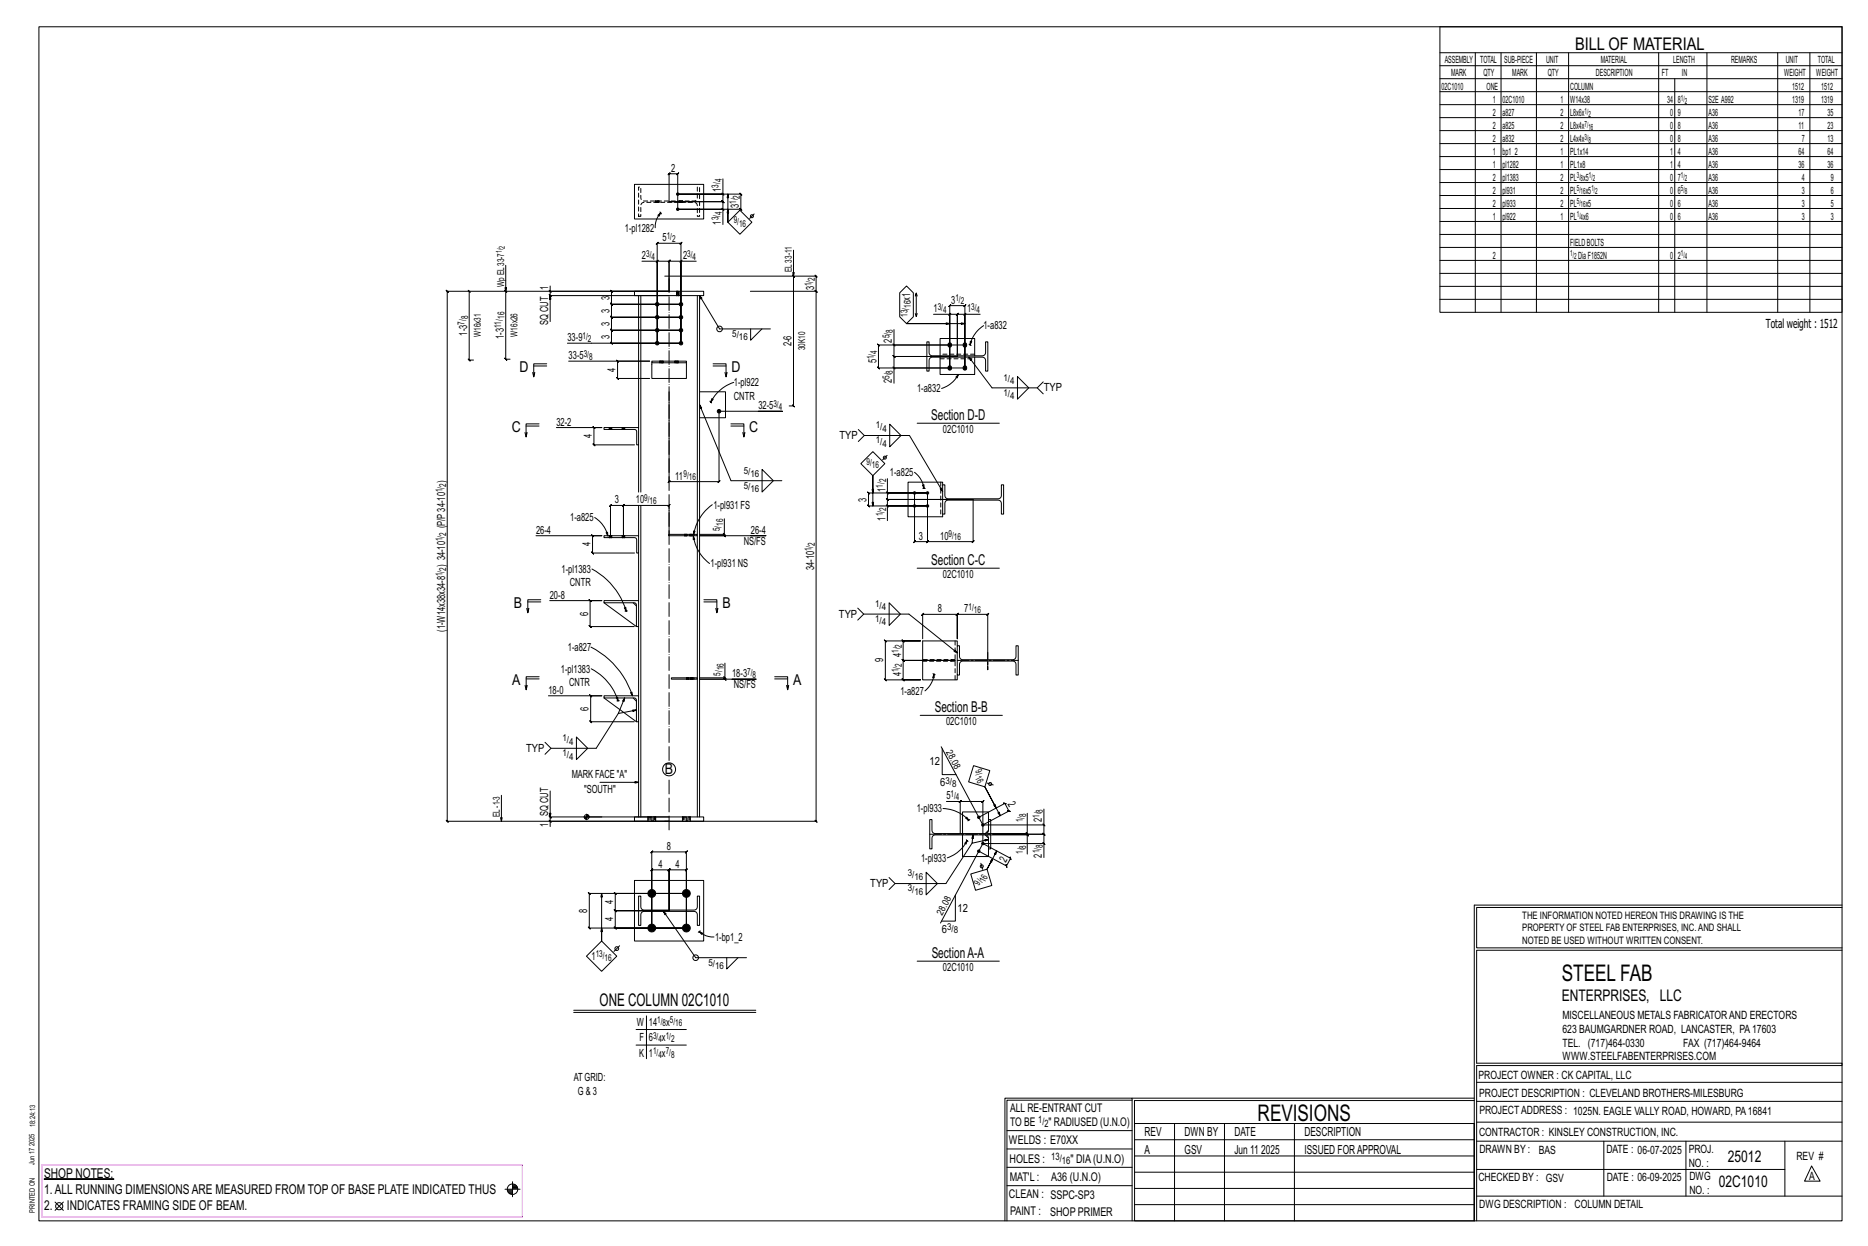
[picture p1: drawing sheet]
<svg xmlns="http://www.w3.org/2000/svg" width="914mm" height="610mm" viewBox="0 0 914 610" stroke-linecap="round" stroke-linejoin="round" font-family="sans-serif">
<g fill="#000" stroke="#000" stroke-width=".49">
<path d="M22 577h34z"/>
<circle cx="332" cy="95" r=".6"/>
<circle cx="332" cy="102" r=".6"/>
<circle cx="322" cy="155" r=".9"/>
<circle cx="322" cy="149" r=".9"/>
<circle cx="333" cy="149" r=".9"/>
<circle cx="333" cy="155" r=".9"/>
<circle cx="322" cy="162" r=".9"/>
<circle cx="322" cy="168" r=".9"/>
<circle cx="333" cy="168" r=".9"/>
<circle cx="333" cy="162" r=".9"/>
<circle cx="465" cy="169" r="1"/>
<circle cx="472" cy="169" r="1"/>
<circle cx="465" cy="180" r="1"/>
<circle cx="472" cy="180" r="1"/>
<circle cx="352" cy="201" r=".9"/>
<circle cx="448" cy="241" r=".6"/>
<circle cx="448" cy="248" r=".6"/>
<circle cx="454" cy="248" r=".6"/>
<circle cx="454" cy="241" r=".6"/>
<circle cx="479" cy="400" r=".6"/>
<circle cx="479" cy="416" r=".6"/>
<circle cx="481" cy="404" r=".6"/>
<circle cx="481" cy="413" r=".6"/>
<circle cx="319" cy="437" r="1.9"/>
<circle cx="336" cy="437" r="1.9"/>
<circle cx="319" cy="454" r="1.9"/>
<circle cx="336" cy="454" r="1.9"/>
</g>
<g fill="none" stroke="#000" stroke-width=".49">
<path d="M19 13h883v584h-883zM705 13h197v140h-197zM705 26h197M705 32h197M705 39h197M722 26v127M735 26v127M752 26v127M768 26v127M812 26v127M820 39v114M836 26v127"/>
<path d="M870 26v127M886 26v127M705 45h197M705 51h197M705 58h197M705 64h197M705 70h197M705 77h197M311 90h33v17h-33zM321 98h.1M321 99h.1M323 98h.1"/>
<path d="M323 99h.1M328 99v-14l-1 1 1-1h4l-1 1 1-1v17M328 99h26l-1-1 1 1v3M332 98h.1M332 99h.1M334 98h.1M334 99h.1M353 94l1 1zM354 88v7h-22h31l-1-1 1 1v7h-1l1 1v-1h-31h22v8M354 95v4l-1-1 1 1h-26M356 95v14v-7M705 83h197"/>
<path d="M705 89h197M705 96h197M322 105l1-1v2zM323 104h.1M323 104l-2 4v3M323 104l1 1M353 102l1 1zM362 103l6 6-6 6-6-6zM369 105l-2 2M705 102h197M705 108h197M705 115h197"/>
<path d="M248 130v46l-1-1 1 1h2M269 140v3h59M314 128h8v40v-49l-1 1 1-1h11v1l1-1h-1v49v-40h8M321 128l1-1zM322 128h6h-1l1-1v1v15M325 135h74l1 1-1-1v8M333 128l1-1zM333 128h-5v-1l-1 1h1v15M388 135l1 1zM388 122v77v-1l1 1h-3M705 121h197M705 127h197"/>
<path d="M705 134h197M229 142l1 1zM230 143v33h-1l1 1v-1h2M247 142l1 1zM269 142l1 1zM269 143v2v-1l1 1h-1h59M269 145v12M311 143h33v2h-33zM313 145v64M314 145v96M328 143h-109l-1-1 1 1v259l-1-1 1 1h109h-59v2M328 143h-29v-1l1 1h-1v6v-1l1 1h-1h34h-34v-1l1 1h-1v6l1 1-1-1h34h-34l1 1-1-1v7v-1l1 1h-1h34h-34v-1l1 1h-1v6v-1l1 1h-1h34h-55"/>
<path d="M331 142v1M331 145h.1M332 142v1M332 145h.1M341 145v116M367 143h32v-1l1 1h-1v259v-1l1 1h-1h-74M399 142l1 1zM440 143l4-3 3 3v12l-3 3-4-3zM448 153l1 2v-2M448 145l1-2v12M449 143v2M457 154h8v26v-30h-1l1-1v1h7l1-1-1 1v30v-26h8"/>
<path d="M465 154h4h-1l1-1v1v20M465 158h-21h28M465 153l-1 1zM472 154l1-1-1 1zM472 154h-3v-1l-1 1h1v20M481 159a15 15 0 0 0-6 10M705 140h197M705 146h197M261 179h7M268 178h-7v6l1-2M278 177h40h-16v-1l1 1h-1v8l1 1-1-1h16M319 177h17h-17z"/>
<path d="M319 177v8h17v-8M349 178h6v6l1-2M349 179h6M367 161v5l6-5M377 161h-25l-10-16 2 1h-1l-1-1v255M437 168l1 1zM437 180l1 1zM438 161v8h34M438 169v5h-1l1 1v-1h31M454 167h1v6l1 1h25l1-1v-6h2v15h-2v-6l-1-1h-25l-1 1v6h-1zM460 174v-8h17v8M460 175v8h17v-8"/>
<path d="M465 169h-35v-1l1 1h-1v11l1 1-1-1h35M469 174h-31h-1l1 1v-1v6M474 175l12 15h22l3-3M474 168l1 1M475 169h.1M475 167h1l-1 2zM261 182v2M328 192v44h-1l1-1v1h24h-1l1-1v1v-35h31h-12M342 192h13v12h-13M342 198l16 37h25M348 196v1M348 197h.1"/>
<path d="M348 195h1l-1 2zM355 182v2M359 187a19 19 0 0 0-11 10M469 183v2h-1zM469 183a14 14 0 0 1-8 7M472 180h-34v7M498 184l6 6-6 5zM508 190l3 3M257 212l1 2M258 208h6M264 207h-6v7v-2M272 209h23h-4h-1l1 1v-1v9l-1-1 1 1h20"/>
<path d="M296 209h17v9h-1v-7l-1-1h-15zM298 209h.1M298 210h.1M299 209h.1M299 210h.1M305 209h.1M305 210h.1M306 209h.1M306 210h.1M313 218v23M358 207h6v7l1-2M358 208h6"/>
<path d="M364 212v2M420 210l3 3h22l16 27M423 213l-3 3M436 208l5 5-5 6zM449 207h40M373 230l6 5-6 6zM427 221l6 6-6 6-6-6zM434 223l-2 2M434 234v7h20h-29l1 1-1-1v7v-1l1 1h-1h29h-20v7M448 231a12 12 0 0 1 4 8M452 237v2zM452 239h.1"/>
<path d="M452 239h1M461 237h2v6l1 1h25l1-2v-5h1v15h-1v-6l-1-1h-26v1v6h-2zM461 237v-1h-17v17h17v-1M291 253a14 14 0 0 1 7 9M313 247v15M314 247v153M339 260h1v2zM349 247a23 23 0 0 0-9 15M355 254v7h-13M427 241v-8v15M434 241l1 1zM434 247l1 1z"/>
<path d="M434 241v3l1 1-1-1h42M448 241v24h-1l1-1v1h6l1-1-1 1v-24v24l1-1-1 1h22l1-1-1 1v-21M476 244h-42l1 1-1-1v4M262 262h33h-5l1 1-1-1v9v-1l1 1h-1h21M290 278a35 35 0 0 1 17 21M296 262h17v9h-1v-7l-1-1h-15zM297 261v-1l1 2zM298 262h.1M298 263h.1M299 262v-15l-1 1 1-1h6v1l1-1h-1v15v-15v1l1-1h-1h23l-1 1 1-1v15M299 262h.1M299 263h.1"/>
<path d="M305 262h.1M305 263h.1M306 262h.1M306 263h.1M313 271v23M327 261h14v1h-14zM335 261h.1M335 262h.1M336 261h.1M336 262h.1M338 261h.1M338 262h.1"/>
<path d="M339 261h.1M339 262h.1M339 262l1 2h-1zM339 262a20 20 0 0 0 8 14M341 262v70M354 261l1 1zM355 261v1h-1l1 1v-1h-13h33h-7M449 278h40M258 298v2M258 294h7M265 293h-7v7l1-2M269 294h26h-6l-1-1 1 1v13l-1-1 1 1h21"/>
<path d="M296 294h17v13h-1l-1-12h-15zM296 295l16 12M306 297l1 2zM306 299h1M307 299h.1M310 295l2 1M345 293h6v7v-2M345 294h6M350 298l1 2M420 298l3 2h22l24 19M435 295l6 5-6 6zM289 317a41 41 0 0 1 21 23"/>
<path d="M313 307v33M423 300l-3 3M433 313v1h18h-9v-1l1 1h-1v9l1 1-1-1h26h-26l1 1-1-1v10v-1l1 1h-1h9h-18h1l-1-1v1v-19h1zM452 313v-12h-1l1-1v1h17h-1l1-1v1v12v-12h-1l1-1v1h15h-1l1-1v1v21M469 316h1v6l1 1h25l1-2v-5h1v14h-1v-6l-1-1-25 1-1 1v5h-1zM469 316v-2h-17v19h17v-3M257 335l1 2M258 332h6M264 331h-6v6v-2M289 327a27 27 0 0 1 14 16M309 339l1 1zM329 332h12h-12z"/>
<path d="M336 332h.1M337 332h.1M338 332h.1M339 332h.1M341 332v68M354 331l1 1zM355 324v8h-13M355 332h-1l1 1v-1h-13h28h-12M379 331h7v6v-2M379 332h7M385 335l1 2M457 330h.1"/>
<path d="M457 330v2zM457 330a12 12 0 0 1-4 8M457 330h1M268 340h27h-6l1 1-1-1v13l1 1-1-1h21M296 340h17v13h-1l-1-11-15-1zM296 341l16 12M302 341l1 2zM303 343h-1M303 349l-11 17h-22l-3-3M303 343h.1M306 341l-3 8 9-2M310 341l2 2"/>
<path d="M313 353v47M450 350h41M270 366l-3 3M282 361l6 5-6 6zM461 365l20 39M461 366v13h7M477 375l8 2-3 8-8-2zM245 389v13M269 387v13M286 400h9M286 400h1M287 398v3"/>
<path d="M287 399h1M294 383h19M311 400h33v2h-33zM317 400h.1M321 400h.1M328 400h-59v-1l1 1h-1v2M334 400h.1M338 400h.1M462 396a18 18 0 0 1 12 5M463 392h7v16M470 392h11v1l1-1h-1v21M471 392l-1 1z"/>
<path d="M473 400l1 1-1-1zM479 400l13-7h-1h2h-1l2 4h-1h2h-1l-13 7M483 383l3 1M488 395l-6-10 8 14M503 398v10h-20M511 396v8h-30M269 401l1 1zM286 401h1M287 401h.1M317 402h.1M319 417l1-1-1 1h17h-1l1-1v1v37v-28v-1l-1 1h1h-8v-1l-1 1h1v20v-20v-1l-1 1h1h-9l1-1-1 1v28zM321 402h.1"/>
<path d="M334 402h.1M338 402h.1M455 401h1v6l2 1h25l1-2v-5h1v14h-1v-6l-2-1-25 1-1 1v5h-1zM471 408v11h13v-4M473 411h.1M473 411v2h-1zM473 411a17 17 0 0 1-9 9M473 411l1 1M474 401v1M475 401h-1M476 413l-13 19h-25l-3-3M476 408v5l8-2"/>
<path d="M481 413h30v7M481 413l14 7-1-1 1 2v-1l-2 4-1-1 1 1-14-8M481 413l-21 39M482 408l2 2M483 408h20v10M484 401v-4h-13v11M484 406l-2 2M486 408h25l1 1-1-1v5M486 408h17h-1l1 1v-1M488 416l-5 9 3-5M502 408l1 1zM502 407l1 1z"/>
<path d="M503 408h-1l1 1v-1h-17M511 412l1 1zM511 403l1 1zM511 404v4l1 1-1-1h-25M288 437h48h-35l1 1-1-1v9v-1l1 1h-1h27h-27v-1l1 1h-1v8l1 1-1-1h35h-48l1 1-1-1v-17l1 1zM294 437v23v-6M311 431h33v29h-33zM313 438h1v6l1 1h25l1-1v-6h1v15h-1v-6l-1-1h-25l-1 1v6h-1zM438 432l-3 3M453 427l6 5-6 6zM468 438v13h-7M475 428l8-3 3 8-8 3z"/>
<path d="M480 422l1 3M325 446l16 23h24M342 456l2 1h-1zM342 456l3 2h5M342 456h.1M343 455l-1 1M722 443v154M722 443h180M902 444h-179v20h179M287 468l7-8 8 8-8 7zM303 463l-2 2M356 469v5l5-5"/>
<path d="M449 470h40M902 465h-179v55h179v1h-179v76M281 494h89M281 495h89M316 497v21M311 504h25M311 511h25M554 538h-61v59M554 537h168M722 538h-167v13M723 539h179M723 530h179"/>
<path d="M493 553h61M555 550h167v47h-167zM555 558h167M575 550v47M599 550v47M634 550v47M723 549h179M723 558h179M785 558v27M825 558v27M874 558v27M251 578v8"/>
<path d="M251 580h1M493 571h61M493 562h61M555 573h167M555 566h167M723 572h151M887 570l4 8h-8zM27 588l4 4M31 588l-4 4M247 582h8M248 582h3M248 583h3"/>
<path d="M249 583h2M249 584h2M251 581h2M251 580h2M492 597v-60h62v60M493 580h61M555 589h167M555 581h167M723 585h179"/>
<circle cx="368" cy="106" r=".7"/>
<circle cx="352" cy="161" r="1.4"/>
<circle cx="433" cy="224" r=".7"/>
<circle cx="328" cy="376" r="3"/>
<circle cx="287" cy="400" r="1.2"/>
<circle cx="485" cy="384" r=".7"/>
<circle cx="481" cy="424" r=".7"/>
<circle cx="302" cy="464" r=".9"/>
<circle cx="341" cy="469" r="1.4"/>
<circle cx="29" cy="590" r="1.8"/>
<circle cx="251" cy="582" r="2.6"/>
</g>
<path d="M21 570h235v26h-235z" fill="none" stroke="#f0f" stroke-width=".5"/>
<g fill="none" stroke="#000" stroke-width=".49" stroke-dasharray="2 1.4">
<path d="M313 92h1v5l1 1h25l1-1v-5h1v14h-1v-6l-1-1h-25l-1 2v5h-1zM321 98h.1M321 98v1M321 99h.1M321 99v-1M321 98l1 1zM322 99v-1M322 98h.1M322 99l1-1M323 99v-1M323 99h-1M332 98h1"/>
<path d="M332 98v1M333 99h-1M333 99v-1M333 98v1zM333 99l1-1M333 98h1M334 99v-1M334 99h.1M331 142h.1M331 143v2M331 145h.1M331 145v-3"/>
<path d="M332 142v3zM332 145v-3M332 142h.1M332 145v-2M332 145h.1M323 177h.1M323 177h1h-1M324 177h.1M325 177h.1M330 177h.1M330 177h1M331 177h-1"/>
<path d="M331 177h.1M332 177h.1M460 176h17M477 173h-17M298 209v1M298 209h.1M299 209l-1 1M299 209v1zM299 210h.1M299 209v1M299 209h.1M299 210v-1"/>
<path d="M305 209v1M305 209h.1M305 209v1zM305 210h.1M306 209v1M306 209h.1M306 210h.1M306 210v-1M461 236v17M298 262v1M298 262h.1M299 262l-1 1"/>
<path d="M299 262v1zM299 263h.1M299 262v1M299 262h.1M299 263v-1M305 262v1M305 262h.1M305 262v1zM305 263h.1M306 262v1M306 262h.1M306 263h.1"/>
<path d="M306 263v-1M335 261v1M335 261h.1M336 261v1zM336 261l-1 1M336 262h-1M336 261v1M336 261h.1M336 262h.1M336 262v-1M338 261v1M338 261h.1"/>
<path d="M338 261v1zM338 262h.1M339 261v1M339 261h.1M339 262h.1M339 262v-1M340 261v1M468 314v19M336 332h.1M336 332h1zM337 332h.1M338 332h.1"/>
<path d="M338 332h1zM339 332h.1M340 332h.1M452 323h14h-14M466 323h2M468 323h-2M317 400v2M317 400h.1M318 400h-1v2M318 400v2h-1M319 400h1v2h-1zM319 400h-1v2"/>
<path d="M320 400v2M320 400h1v2h-1M321 400h.1M334 400v2M334 400h.1M335 400h-1v2M335 400v2h-1M336 400h1v2h-1zM336 400h-1v2M337 400v2M337 400h1v2h-1M338 400h.1"/>
<path d="M319 402h-1M321 402h.1M321 402v-2M336 402h-1M338 402h.1M338 402v-2"/>
</g>
<path d="M328 372v-236M328 406v-25" fill="none" stroke="#000" stroke-width=".49" stroke-dasharray="6.8 1 0 1"/>
<path d="M469 323h29M484 323v5v-9M455 408h30" fill="none" stroke="#000" stroke-width=".49" stroke-dasharray="5.8 1 1 1"/>
<g font-size="11.2">
<text x="764" y="480">STEEL FAB</text>
<text x="616" y="548">REVISIONS</text>
</g>
<g font-size="8.6">
<text x="771" y="24">BILL OF MATERIAL</text>
<text x="294" y="492">ONE COLUMN 02C1010</text>
</g>
<g font-size="7.9">
<text x="765" y="490">ENTERPRISES, LLC</text>
<text x="846" y="569">25012</text>
<text x="841" y="581">02C1010</text>
</g>
<g font-size="7.3">
<text x="254" y="182">D</text>
<text x="358" y="182">D</text>
<text x="456" y="205">Section D-D</text>
<text x="250" y="211">C</text>
<text x="367" y="211">C</text>
<text x="456" y="276">Section C-C</text>
<text x="251" y="297">B</text>
<text x="354" y="297">B</text>
<text x="251" y="335">A</text>
<text x="388" y="335">A</text>
<text x="458" y="348">Section B-B</text>
<text x="325" y="379">B</text>
<text x="456" y="469">SectionA-A</text>
</g>
<g font-size="6.6">
<text x="22" y="576">SHOP NOTES:</text>
<text x="22" y="584">1.ALL RUNNING DIMENSIONSARE MEASURED FROM TOP OF BASE PLATE INDICATED THUS</text>
<text x="22" y="592">2.</text>
<text x="33" y="592">INDICATES FRAMING SIDE OF BEAM.</text>
</g>
<g font-size="6.1">
<text x="864" y="161">Total weight : 1512</text>
<text x="560" y="556">REV</text>
<text x="580" y="556">DWN BY</text>
<text x="604" y="556">DATE</text>
<text x="639" y="556">DESCRIPTION</text>
<text x="560" y="564">A</text>
<text x="580" y="564">GSV</text>
<text x="604" y="564">Jun 11</text>
<text x="617" y="564">2025</text>
<text x="639" y="564">ISSUED FORAPPROVAL</text>
</g>
<g font-size="5.9">
<text x="494" y="560">WELDS : E70XX</text>
<text x="494" y="569">HOLES :</text>
<text x="524" y="569">&quot; DIA(U.N.O)</text>
<text x="494" y="578">MAT'L :</text>
<text x="515" y="578">A36 (U.N.O)</text>
<text x="494" y="586">CLEAN : SSPC-SP3</text>
<text x="495" y="595">PAINT :</text>
<text x="514" y="595">SHOP PRIMER</text>
</g>
<g font-size="5.8">
<text x="494" y="544">ALL RE-ENTRANT CUT</text>
<text x="494" y="551">TO BE</text>
<text x="513" y="551">&quot; RADIUSED (U.N.O)</text>
</g>
<g font-size="5.6">
<text x="765" y="499">MISCELLANEOUS METALS FABRICATORAND ERECTORS</text>
<text x="765" y="505">623 BAUMGARDNER ROAD, LANCASTER, PA17603</text>
<text x="765" y="512">TEL. (717)464-0330</text>
<text x="824" y="512">FAX (717)464-9464</text>
<text x="765" y="519">WWW.STEELFABENTERPRISES.COM</text>
<text x="724" y="528">PROJECT OWNER : CK CAPITAL, LLC</text>
<text x="724" y="537">PROJECT DESCRIPTION : CLEVELAND BROTHERS-MILESBURG</text>
<text x="724" y="545">PROJECTADDRESS : 1025N. EAGLE VALLY ROAD, HOWARD, PA16841</text>
<text x="724" y="556">CONTRACTOR : KINSLEY CONSTRUCTION, INC.</text>
<text x="724" y="564">DRAWN BY :</text>
<text x="753" y="564">BAS</text>
<text x="786" y="564">DATE : 06-07-2025</text>
<text x="827" y="564">PROJ.</text>
<text x="879" y="568">REV #</text>
<text x="827" y="571">NO. :</text>
<text x="724" y="578">CHECKED BY : GSV</text>
<text x="787" y="578">DATE : 06-09-2025</text>
<text x="827" y="578">DWG</text>
<text x="886" y="578">A</text>
<text x="827" y="584">NO. :</text>
<text x="724" y="591">DWG DESCRIPTION : COLUMN DETAIL</text>
</g>
<g font-size="5.5">
<text x="329" y="84">2</text>
<text x="353" y="94" transform="rotate(-90 353 94)">1</text>
<text x="362" y="102" transform="rotate(-90 362 102)">3</text>
<text x="306" y="113">1-pl1282</text>
<text x="353" y="110" transform="rotate(-90 353 110)">1</text>
<text x="324" y="118">5</text>
<text x="314" y="127">2</text>
<text x="334" y="127">2</text>
<text x="268" y="142" transform="rotate(-90 268 142)">1</text>
<text x="398" y="142" transform="rotate(-90 398 142)">3</text>
<text x="298" y="147" transform="rotate(-90 298 147)">3</text>
<text x="446" y="147" transform="rotate(-90 446 147)">x1</text>
<text x="466" y="149">3</text>
<text x="298" y="153" transform="rotate(-90 298 153)">3</text>
<text x="457" y="153">1</text>
<text x="473" y="153">1</text>
<text x="268" y="159" transform="rotate(-90 268 159)">SQ CUT</text>
<text x="298" y="159" transform="rotate(-90 298 159)">3</text>
<text x="481" y="161">1-a832</text>
<text x="229" y="164" transform="rotate(-90 229 164)">1-3</text>
<text x="247" y="166" transform="rotate(-90 247 166)">1-3</text>
<text x="278" y="167">33-9</text>
<text x="298" y="166" transform="rotate(-90 298 166)">3</text>
<text x="437" y="168" transform="rotate(-90 437 168)">2</text>
<text x="387" y="170" transform="rotate(-90 387 170)">2-6</text>
<text x="278" y="176">33-5</text>
<text x="429" y="178" transform="rotate(-90 429 178)">5</text>
<text x="301" y="182" transform="rotate(-90 301 182)">4</text>
<text x="359" y="189">1-pl922</text>
<text x="437" y="187" transform="rotate(-90 437 187)">2</text>
<text x="449" y="192">1-a832</text>
<text x="511" y="192">TYP</text>
<text x="359" y="195">CNTR</text>
<text x="371" y="200">32-5</text>
<text x="272" y="208">32-2</text>
<text x="290" y="214" transform="rotate(-90 290 214)">4</text>
<text x="411" y="215">TYP</text>
<text x="462" y="212">02C1010</text>
<text x="436" y="233">1-a825</text>
<text x="218" y="236" transform="rotate(-90 218 236)">)</text>
<text x="331" y="235">11</text>
<text x="424" y="245" transform="rotate(-90 424 245)">3</text>
<text x="433" y="241" transform="rotate(-90 433 241)">1</text>
<text x="301" y="246">3</text>
<text x="311" y="246">10</text>
<text x="349" y="249">1-pl931 FS</text>
<text x="279" y="255">1-a825</text>
<text x="433" y="255" transform="rotate(-90 433 255)">1</text>
<text x="218" y="258" transform="rotate(-90 218 258)">(P/P34-10</text>
<text x="262" y="261">26-4</text>
<text x="368" y="261">26-4</text>
<text x="450" y="264">3</text>
<text x="460" y="264">10</text>
<text x="289" y="267" transform="rotate(-90 289 267)">4</text>
<text x="364" y="267">NS/FS</text>
<text x="218" y="278" transform="rotate(-90 218 278)">) 34-10</text>
<text x="275" y="280">1-pl1383</text>
<text x="348" y="278">1-pl931 NS</text>
<text x="398" y="279" transform="rotate(-90 398 279)">34-10</text>
<text x="279" y="287">CNTR</text>
<text x="462" y="283">02C1010</text>
<text x="269" y="293">20-8</text>
<text x="459" y="300">8</text>
<text x="472" y="300">7</text>
<text x="288" y="301" transform="rotate(-90 288 301)">6</text>
<text x="411" y="302">TYP</text>
<text x="218" y="309" transform="rotate(-90 218 309)">(1-W14x38x34-8</text>
<text x="278" y="318">1-a827</text>
<text x="441" y="322" transform="rotate(-90 441 322)">4</text>
<text x="275" y="329">1-pl1383</text>
<text x="432" y="324" transform="rotate(-90 432 324)">9</text>
<text x="279" y="336">CNTR</text>
<text x="358" y="331">18-3</text>
<text x="441" y="331" transform="rotate(-90 441 331)">4</text>
<text x="268" y="339">18-0</text>
<text x="359" y="337">NS/FS</text>
<text x="441" y="340">1-a827</text>
<text x="288" y="348" transform="rotate(-90 288 348)">6</text>
<text x="463" y="355">02C1010</text>
<text x="258" y="368">TYP</text>
<text x="455" y="374">12</text>
<text x="280" y="381">MARK FACE &quot;A&quot;</text>
<text x="286" y="388">&quot;SOUTH&quot;</text>
<text x="460" y="385">6</text>
<text x="463" y="391">5</text>
<text x="493" y="393" transform="rotate(62 493 393)">2</text>
<text x="268" y="399" transform="rotate(-90 268 399)">SQ CUT</text>
<text x="449" y="397">1-pl933</text>
<text x="268" y="404" transform="rotate(-90 268 404)">1</text>
<text x="510" y="402" transform="rotate(-90 510 402)">2</text>
<text x="326" y="416">8</text>
<text x="510" y="420" transform="rotate(-90 510 420)">2</text>
<text x="322" y="425">4</text>
<text x="331" y="425">4</text>
<text x="451" y="422">1-pl933</text>
<text x="492" y="422" transform="rotate(-62 492 422)">2</text>
<text x="426" y="434">TYP</text>
<text x="300" y="442" transform="rotate(-90 300 442)">4</text>
<text x="287" y="447" transform="rotate(-90 287 447)">8</text>
<text x="469" y="446">12</text>
<text x="300" y="451" transform="rotate(-90 300 451)">4</text>
<text x="350" y="460">1-bp1_2</text>
<text x="461" y="456">6</text>
<text x="290" y="470">1</text>
<text x="462" y="475">02C1010</text>
<text x="312" y="502">W</text>
<text x="318" y="502">14</text>
<text x="326" y="502">x</text>
<text x="313" y="509">F</text>
<text x="318" y="509">6</text>
<text x="324" y="509">x</text>
<text x="313" y="517">K</text>
<text x="318" y="517">1</text>
<text x="324" y="517">x</text>
<text x="281" y="529">AT GRID:</text>
<text x="283" y="536">G &amp; 3</text>
</g>
<g font-size="5">
<text x="745" y="450">THE INFORMATION NOTED HEREON THIS DRAWING IS THE</text>
<text x="745" y="456">PROPERTY OF STEEL FAB ENTERPRISES, INC.AND SHALL</text>
<text x="745" y="462">NOTED BE USED WITHOUT WRITTEN CONSENT.</text>
<text x="508" y="550">1/</text>
<text x="511" y="551">2</text>
<text x="515" y="568">13/</text>
<text x="520" y="570">16</text>
</g>
<g font-size="4.9">
<text x="707" y="31">ASSEMBLY</text>
<text x="725" y="31">TOTAL</text>
<text x="736" y="31">SUB-PIECE</text>
<text x="757" y="31">UNIT</text>
<text x="784" y="31">MATERIAL</text>
<text x="819" y="31">LENGTH</text>
<text x="847" y="31">REMARKS</text>
<text x="874" y="31">UNIT</text>
<text x="890" y="31">TOTAL</text>
<text x="710" y="37">MARK</text>
<text x="726" y="37">QTY</text>
<text x="740" y="37">MARK</text>
<text x="758" y="37">QTY</text>
<text x="781" y="37">DESCRIPTION</text>
<text x="814" y="37">FT</text>
<text x="823" y="37">IN</text>
<text x="873" y="37">WEIGHT</text>
<text x="889" y="37">WEIGHT</text>
<text x="706" y="44">02C1010</text>
<text x="728" y="44">ONE</text>
<text x="769" y="44">COLUMN</text>
<text x="877" y="44">1512</text>
<text x="891" y="44">1512</text>
<text x="731" y="50">1</text>
<text x="736" y="50">02C1010</text>
<text x="764" y="50">1</text>
<text x="769" y="50">W14x38</text>
<text x="816" y="50">34</text>
<text x="821" y="50">8</text>
<text x="836" y="50">S2E A992</text>
<text x="877" y="50">1319</text>
<text x="891" y="50">1319</text>
<text x="731" y="57">2</text>
<text x="736" y="57">a827</text>
<text x="764" y="57">2</text>
<text x="769" y="57">L8x6x</text>
<text x="818" y="57">0</text>
<text x="821" y="57">9</text>
<text x="836" y="57">A36</text>
<text x="880" y="57">17</text>
<text x="895" y="57">35</text>
<text x="731" y="63">2</text>
<text x="736" y="63">a825</text>
<text x="764" y="63">2</text>
<text x="769" y="63">L8x4x</text>
<text x="818" y="63">0</text>
<text x="821" y="63">8</text>
<text x="836" y="63">A36</text>
<text x="880" y="63">11</text>
<text x="895" y="63">23</text>
<text x="731" y="69">2</text>
<text x="736" y="69">a832</text>
<text x="764" y="69">2</text>
<text x="769" y="69">L4x4x</text>
<text x="818" y="69">0</text>
<text x="821" y="69">8</text>
<text x="836" y="69">A36</text>
<text x="882" y="69">7</text>
<text x="895" y="69">13</text>
<text x="731" y="76">1</text>
<text x="736" y="76">bp1_2</text>
<text x="764" y="76">1</text>
<text x="769" y="76">PL1x14</text>
<text x="818" y="76">1</text>
<text x="821" y="76">4</text>
<text x="836" y="76">A36</text>
<text x="880" y="76">64</text>
<text x="895" y="76">64</text>
<text x="731" y="82">1</text>
<text x="736" y="82">pl1282</text>
<text x="764" y="82">1</text>
<text x="769" y="82">PL1x8</text>
<text x="818" y="82">1</text>
<text x="821" y="82">4</text>
<text x="836" y="82">A36</text>
<text x="880" y="82">36</text>
<text x="895" y="82">36</text>
<text x="731" y="88">2</text>
<text x="736" y="88">pl1383</text>
<text x="764" y="88">2</text>
<text x="769" y="88">PL x5</text>
<text x="818" y="88">0</text>
<text x="821" y="88">7</text>
<text x="836" y="88">A36</text>
<text x="882" y="88">4</text>
<text x="896" y="88">9</text>
<text x="731" y="95">2</text>
<text x="736" y="95">pl931</text>
<text x="764" y="95">2</text>
<text x="769" y="95">PL</text>
<text x="776" y="95">x5</text>
<text x="818" y="95">0</text>
<text x="821" y="95">6</text>
<text x="836" y="95">A36</text>
<text x="882" y="95">3</text>
<text x="896" y="95">6</text>
<text x="731" y="101">2</text>
<text x="736" y="101">pl933</text>
<text x="764" y="101">2</text>
<text x="769" y="101">PL</text>
<text x="776" y="101">x5</text>
<text x="818" y="101">0</text>
<text x="821" y="101">6</text>
<text x="836" y="101">A36</text>
<text x="882" y="101">3</text>
<text x="896" y="101">5</text>
<text x="731" y="107">1</text>
<text x="736" y="107">pl922</text>
<text x="764" y="107">1</text>
<text x="769" y="107">PL x6</text>
<text x="818" y="107">0</text>
<text x="821" y="107">6</text>
<text x="836" y="107">A36</text>
<text x="882" y="107">3</text>
<text x="896" y="107">3</text>
<text x="769" y="120">FIELDBOLTS</text>
<text x="731" y="127">2</text>
<text x="772" y="127">DiaF1852N</text>
<text x="818" y="127">0</text>
<text x="821" y="127">2</text>
</g>
<g font-size="4.7">
<text x="353" y="89" transform="rotate(-90 353 89)">4</text>
<text x="352" y="92" transform="rotate(-90 352 92)">3/</text>
<text x="360" y="100" transform="rotate(-90 360 100)">1/</text>
<text x="362" y="97" transform="rotate(-90 362 97)">2</text>
<text x="352" y="108" transform="rotate(-90 352 108)">3/</text>
<text x="353" y="105" transform="rotate(-90 353 105)">4</text>
<text x="359" y="109">9/</text>
<text x="362" y="111">16</text>
<text x="326" y="117">1/</text>
<text x="329" y="118">2</text>
<text x="316" y="126">3/</text>
<text x="336" y="126">3/</text>
<text x="319" y="127">4</text>
<text x="339" y="127">4</text>
<text x="388" y="133" transform="rotate(-90 388 133)">EL33-11</text>
<text x="399" y="137" transform="rotate(-90 399 137)">2</text>
<text x="247" y="140" transform="rotate(-90 247 140)">Wp EL33-7</text>
<text x="397" y="140" transform="rotate(-90 397 140)">1/</text>
<text x="468" y="147">1/</text>
<text x="470" y="149">2</text>
<text x="444" y="155" transform="rotate(-90 444 155)">13/</text>
<text x="446" y="151" transform="rotate(-90 446 151)">16</text>
<text x="459" y="152">3/</text>
<text x="462" y="153">4</text>
<text x="475" y="152">3/</text>
<text x="478" y="153">4</text>
<text x="227" y="159" transform="rotate(-90 227 159)">7/</text>
<text x="229" y="156" transform="rotate(-90 229 156)">8</text>
<text x="245" y="160" transform="rotate(-90 245 160)">11/</text>
<text x="247" y="156" transform="rotate(-90 247 156)">16</text>
<text x="235" y="165" transform="rotate(-90 235 165)">W16x31</text>
<text x="253" y="165" transform="rotate(-90 253 165)">W16x26</text>
<text x="285" y="166">1/</text>
<text x="288" y="167">2</text>
<text x="358" y="165">5/</text>
<text x="362" y="166">16</text>
<text x="435" y="166" transform="rotate(-90 435 166)">5/</text>
<text x="437" y="163" transform="rotate(-90 437 163)">8</text>
<text x="394" y="171" transform="rotate(-90 394 171)">30K10</text>
<text x="429" y="173" transform="rotate(-90 429 173)">4</text>
<text x="286" y="174">3/</text>
<text x="288" y="176">8</text>
<text x="428" y="176" transform="rotate(-90 428 176)">1/</text>
<text x="435" y="185" transform="rotate(-90 435 185)">5/</text>
<text x="437" y="183" transform="rotate(-90 437 183)">8</text>
<text x="491" y="186">1/</text>
<text x="494" y="188">4</text>
<text x="491" y="194">1/</text>
<text x="494" y="195">4</text>
<text x="379" y="199">3/</text>
<text x="381" y="201">4</text>
<text x="429" y="210">1/</text>
<text x="432" y="211">4</text>
<text x="429" y="217">1/</text>
<text x="432" y="219">4</text>
<text x="424" y="227">9/</text>
<text x="335" y="233">9/</text>
<text x="364" y="232">5/</text>
<text x="367" y="233">16</text>
<text x="427" y="229">16</text>
<text x="218" y="238" transform="rotate(-90 218 238)">2</text>
<text x="337" y="235">16</text>
<text x="364" y="239">5/</text>
<text x="432" y="239" transform="rotate(-90 432 239)">1/</text>
<text x="434" y="236" transform="rotate(-90 434 236)">2</text>
<text x="217" y="241" transform="rotate(-90 217 241)">1/</text>
<text x="315" y="245">9/</text>
<text x="367" y="241">16</text>
<text x="318" y="247">16</text>
<text x="434" y="250" transform="rotate(-90 434 250)">2</text>
<text x="354" y="257" transform="rotate(-90 354 257)">16</text>
<text x="432" y="253" transform="rotate(-90 432 253)">1/</text>
<text x="218" y="262" transform="rotate(-90 218 262)">2</text>
<text x="352" y="260" transform="rotate(-90 352 260)">5/</text>
<text x="464" y="263">9/</text>
<text x="217" y="265" transform="rotate(-90 217 265)">1/</text>
<text x="397" y="270" transform="rotate(-90 397 270)">1/</text>
<text x="399" y="267" transform="rotate(-90 399 267)">2</text>
<text x="467" y="264">16</text>
<text x="217" y="282" transform="rotate(-90 217 282)">1/</text>
<text x="218" y="279" transform="rotate(-90 218 279)">2</text>
<text x="428" y="297">1/</text>
<text x="432" y="299">4</text>
<text x="474" y="298">1/</text>
<text x="477" y="300">16</text>
<text x="428" y="304">1/</text>
<text x="432" y="306">4</text>
<text x="442" y="317" transform="rotate(-90 442 317)">2</text>
<text x="440" y="319" transform="rotate(-90 440 319)">1/</text>
<text x="354" y="328" transform="rotate(-90 354 328)">16</text>
<text x="440" y="329" transform="rotate(-90 440 329)">1/</text>
<text x="442" y="326" transform="rotate(-90 442 326)">2</text>
<text x="353" y="331" transform="rotate(-90 353 331)">5/</text>
<text x="366" y="330">7/</text>
<text x="368" y="332">8</text>
<text x="275" y="363">1/</text>
<text x="279" y="364">4</text>
<text x="275" y="370">1/</text>
<text x="279" y="372">4</text>
<text x="463" y="368" transform="rotate(62 463 368)">28.08</text>
<text x="477" y="377" transform="rotate(62 477 377)">9/</text>
<text x="463" y="383">3/</text>
<text x="477" y="380" transform="rotate(62 477 380)">16</text>
<text x="465" y="390">1/</text>
<text x="466" y="385">8</text>
<text x="468" y="392">4</text>
<text x="245" y="400" transform="rotate(-90 245 400)">EL-1-3</text>
<text x="502" y="400" transform="rotate(-90 502 400)">8</text>
<text x="509" y="400" transform="rotate(-90 509 400)">1/</text>
<text x="510" y="398" transform="rotate(-90 510 398)">8</text>
<text x="501" y="402" transform="rotate(-90 501 402)">1/</text>
<text x="501" y="418" transform="rotate(-90 501 418)">1/</text>
<text x="502" y="415" transform="rotate(-90 502 415)">8</text>
<text x="509" y="418" transform="rotate(-90 509 418)">1/</text>
<text x="510" y="415" transform="rotate(-90 510 415)">8</text>
<text x="444" y="429">3/</text>
<text x="448" y="430">16</text>
<text x="482" y="432" transform="rotate(-61 482 432)">16</text>
<text x="444" y="436">3/</text>
<text x="448" y="438">16</text>
<text x="479" y="433" transform="rotate(-61 479 433)">9/</text>
<text x="461" y="448" transform="rotate(-62 461 448)">28.08</text>
<text x="464" y="455">3/</text>
<text x="467" y="457">8</text>
<text x="292" y="468">13/</text>
<text x="296" y="470">16</text>
<text x="347" y="472">5/</text>
<text x="350" y="474">16</text>
<text x="322" y="500">1/</text>
<text x="324" y="502">8</text>
<text x="328" y="500">5/</text>
<text x="331" y="502">16</text>
<text x="320" y="508">3/</text>
<text x="322" y="510">4</text>
<text x="326" y="508">1/</text>
<text x="329" y="510">2</text>
<text x="320" y="516">1/</text>
<text x="326" y="516">7/</text>
<text x="322" y="517">4</text>
<text x="329" y="517">8</text>
</g>
<g font-size="4.2">
<text x="823" y="49">1/</text>
<text x="825" y="51">2</text>
<text x="776" y="56">1/</text>
<text x="778" y="57">2</text>
<text x="776" y="62">7/</text>
<text x="778" y="63">16</text>
<text x="776" y="68">3/</text>
<text x="778" y="70">8</text>
<text x="772" y="87">3/</text>
<text x="774" y="89">8</text>
<text x="778" y="87">1/</text>
<text x="780" y="89">2</text>
<text x="823" y="87">1/</text>
<text x="825" y="89">2</text>
<text x="772" y="94">5/</text>
<text x="774" y="95">16</text>
<text x="779" y="94">1/</text>
<text x="781" y="95">2</text>
<text x="823" y="94">5/</text>
<text x="825" y="95">8</text>
<text x="772" y="100">5/</text>
<text x="774" y="101">16</text>
<text x="772" y="106">1/</text>
<text x="774" y="108">4</text>
<text x="769" y="125">1/</text>
<text x="823" y="125">1/</text>
<text x="770" y="127">2</text>
<text x="825" y="127">4</text>
</g>
<g font-size="4">
<text x="246" y="124" transform="rotate(-90 246 124)">1/</text>
<text x="247" y="122" transform="rotate(-90 247 122)">2</text>
</g>
<g font-size="3.7">
<text x="17" y="551" transform="rotate(-90 17 551)">18:24:13</text>
<text x="17" y="561" transform="rotate(-90 17 561)">2025</text>
<text x="17" y="570" transform="rotate(-90 17 570)">Jun 17</text>
<text x="17" y="593" transform="rotate(-90 17 593)">PRINTED ON</text>
</g>
</svg>
